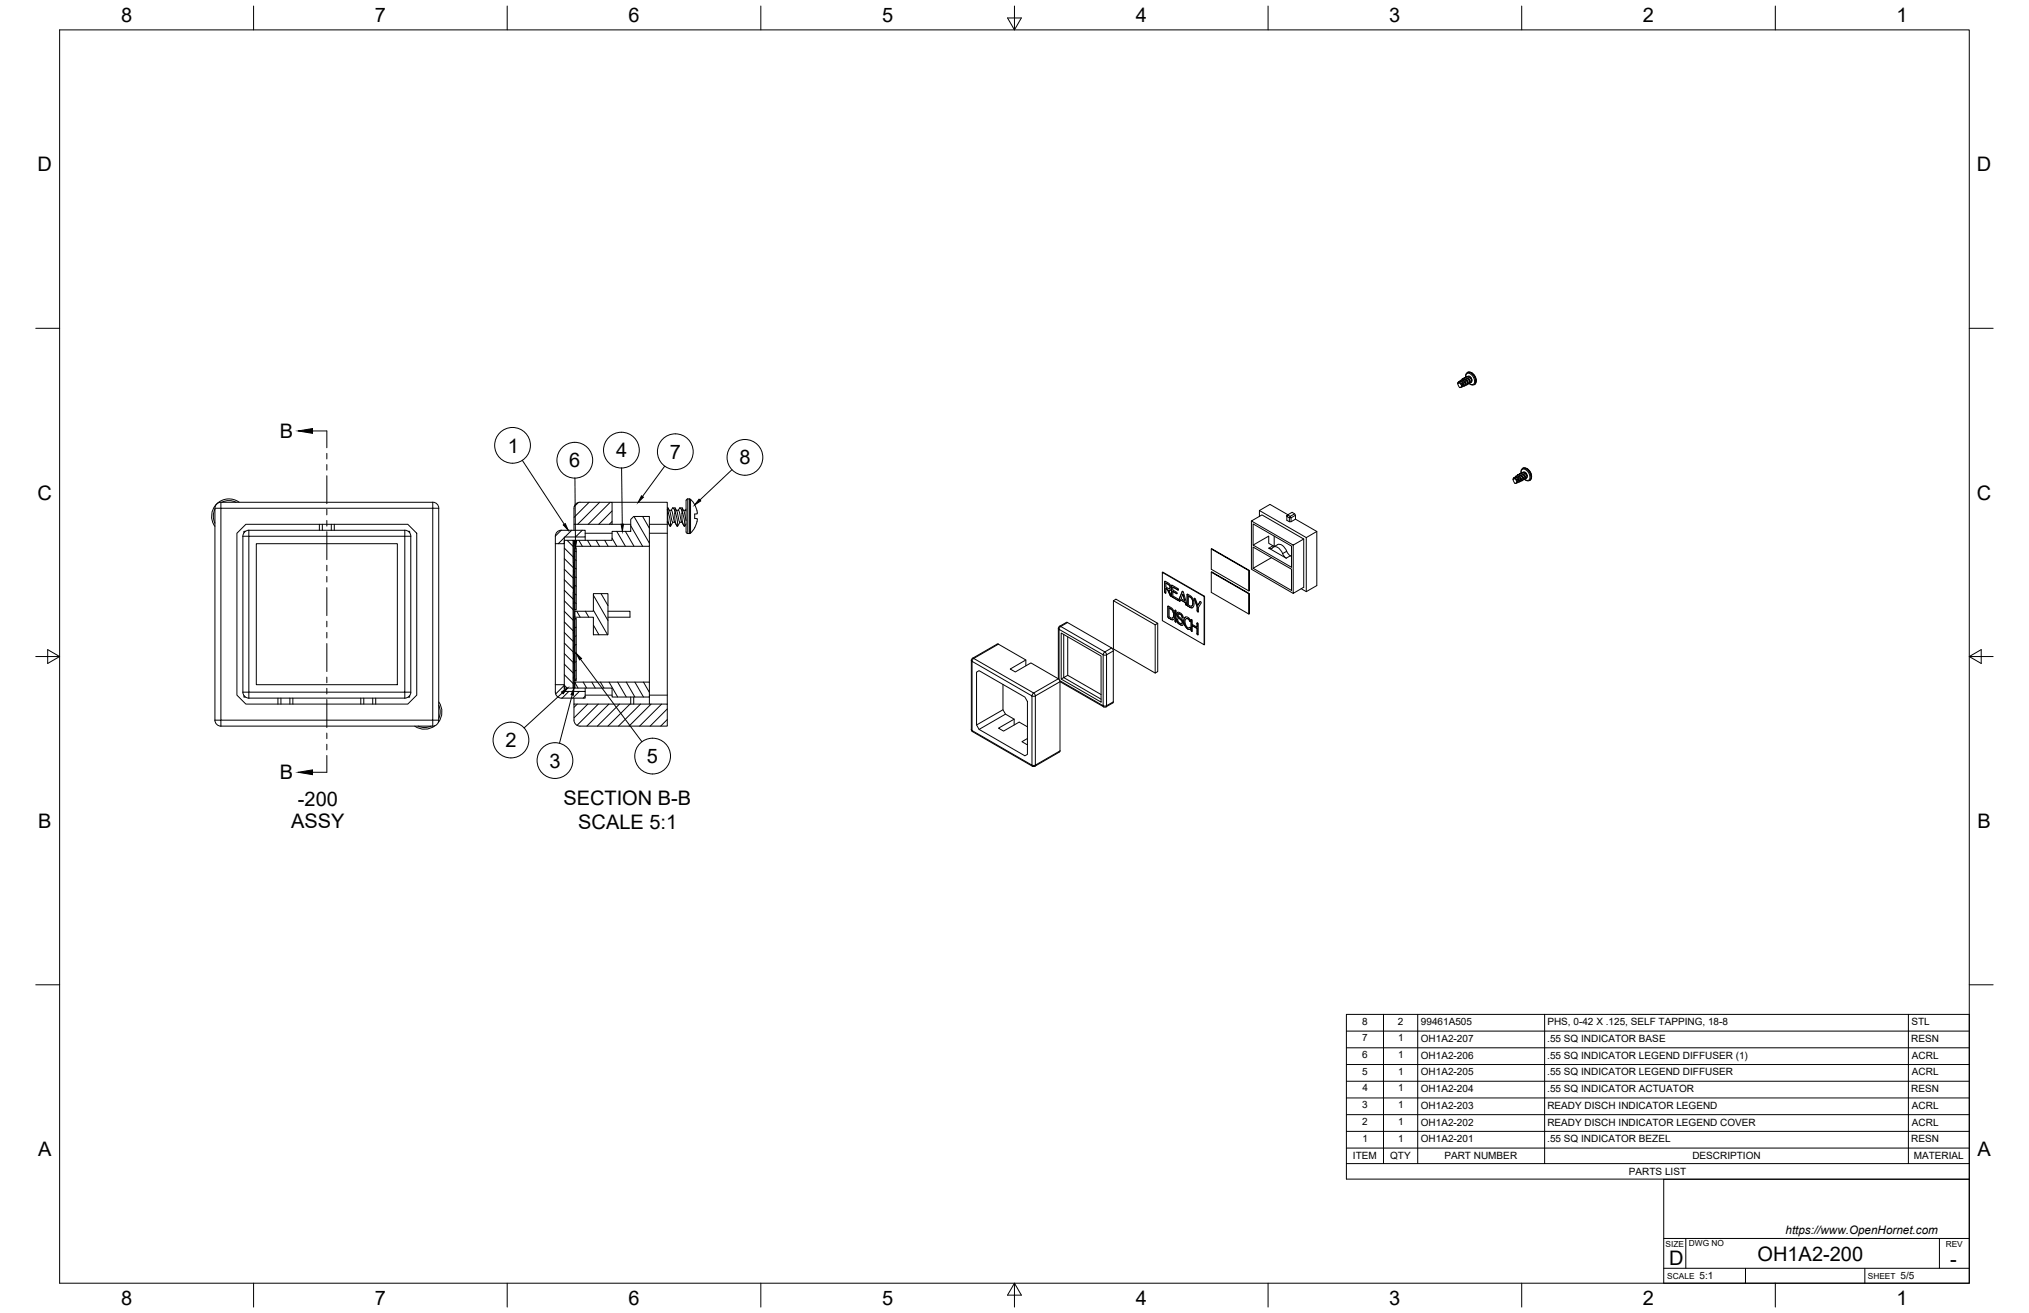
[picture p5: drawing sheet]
<svg xmlns="http://www.w3.org/2000/svg" width="864mm" height="559mm" viewBox="0 0 864 559" stroke-linecap="round" stroke-linejoin="round" font-family="sans-serif">
<!-- layer: Visible Narrow -->
<g fill="none" stroke="#000" stroke-width=".43">
<path d="M624.5 158.6a3.4 3.4 0 0 1 2.9 5.1M624.7 158.5a3.4 3.4 0 0 1 2.9 5.1M626.2 158.6a4.4 4.4 0 0 1 2.1 3.6M621 162.5l-.3 .2M621.7 161.9l-.2 .1M622.5 161.3l-.1 .1M622.7 163.2l-.3 .2M622.9 163.6l-.3 .1M623.4 160.8h-.1M623.6 162.6l-.2 .2M623.8 163.2h-.2M623.9 160.5a1.35 1.35 0 0 1 .9-1.7 1.35 1.35 0 0 1 1.7 .9 2.47 2.47 0 0 1 .2 4l-1.3-.5"/>
<path d="M624.2 160.3h-.1M624.4 162.1v.1M624.7 162.7l-.1 .1M625.3 161.6l-.1 .1M625.6 162.2l-.1 .1M626.2 161.1l-.1 .1M626.4 161.7v.1M648 199.4a3.4 3.4 0 0 1 3 5.1M648.2 199.3a3.4 3.4 0 0 1 3 5.1M649.8 199.3a4.4 4.4 0 0 1 2.1 3.7M91.5 216.7a6.7 6.7 0 0 0 0 6M94 216.3h90.2v90.2h-90.2z"/>
<path d="M94 213.8v2.5h-2.5M94.4 213.8a6.7 6.7 0 0 1 6 0M184.2 213.8v2.5h2.5M284 217h.3M284.2 218.4h.3M287.1 217h.3M287.3 218.4h.2M290.1 217h.3M290.3 218.4h.3M292.7 212.3v14.8M293.4 212.3v14.8M293.9 212.5v14.4"/>
<path d="M644.5 203.2l-.3 .3M645.3 202.6l-.2 .2M646 202.1h-.1M646.3 204l-.3 .2M646.5 204.3l-.3 .2M646.9 201.6h-.1M647.1 203.4l-.2 .2M647.4 203.9l-.2 .1M647.5 201.3a1.35 1.35 0 0 1 .8-1.7 1.35 1.35 0 0 1 1.7 .9 2.47 2.47 0 0 1 .3 4l-1.4-.6M647.7 201.1h.1M648 202.9l-.1 .1M648.3 203.5l-.1 .1"/>
<path d="M648.8 202.4v.1M649.1 203v.1M649.7 201.9l-.1 .1M650 202.5l-.1 .1M105.9 228.2h66.4v66.4h-66.4zM105.9 225.7v2.5h-2.5M172.3 225.7v2.5h2.5M285 223.7h.3M288.1 223.7h.3M291.1 223.7h.3M541.8 232.3l-1.7 1M547.6 234.6l-1.7 1"/>
<path d="M549.2 236.5l-1.7 1.1M495.8 251.8h-.1M497.1 258.2h.1M497.3 248.7h-.1M498.1 253.4h.1M498.4 259.1l-.1 .1M498.7 249.3h.1M499 254.1h.1M500.2 259.9h-.1M500.7 252.6h.1M501.3 251h-.1M501.3 255.4h-.1"/>
<path d="M501.8 255.2h.1M505.3 253.1h.1M505.6 257.9h.1M506.6 258.5h-.1M506.6 254.1h-.1M507.6 255.6h.1M507.7 257.3h-.1M507.7 256.7v.1M424.9 274.2l-10.5 6 25.5 14.7 10.5-6M451 266.5l.5 .1-.7 1.2-.3-.4M454.4 264.9l-2.9 1.7 18.8 10.9 2.8-1.7M470.3 277.4l.7 1.3"/>
<path d="M470.3 277.4l-.8 1.3h1.5M471 278.7v21.7l2.9-1.7M473.9 277l-2.9 1.7M497.5 263h-.1M498.4 263.5h-.1M499.4 260.7h.1M499.5 262.3l-.1 .1M499.5 261.8h.1M500.2 264.2h-.1M501.9 263.2h.1M506.4 267l-.1 .1M507 263.9h.1"/>
<path d="M507 268.2h.1M509.5 269.6h.1M509.5 265.3h.1M103.4 294.6h2.5v2.5M172.3 294.6v2.5M172.3 294.6h2.5M413.7 281.5l25.5 14.7v29.4l-25.5-14.7zM413.9 280.2h.6l-.8 1.3-.3-.5M439.2 296.2h1.5M439.2 296.2l.8-1.3 .7 1.3M450.8 289.1v-21.3l18.7 10.9v21.7l-18.4-10.7M451.2 290.1l-10.5 6.1v29.4l10.5-6"/>
<path d="M91.5 306.5h2.5v2.5M177.9 309a6.7 6.7 0 0 0 5.6 0M186.7 306.5h-2.5v2.5M186.8 300.2a6.7 6.7 0 0 1 0 5.6M413.4 310.5l.5 .9M469.8 300.8l-.3-.4h1.5l-.2 .4M440.7 325.6l-.2 .5M440.7 325.6h-1.5l.2 .5"/>
</g>
<!-- layer: Visible -->
<g fill="none" stroke="#000" stroke-width=".43">
<path d="M620.5 163.3v-.1a.79 .79 0 0 1 .9-.2 .79 .79 0 0 1 .5 .7l.2 .8-.5 .4M620.5 163.3l.8 1.6 .6-.2 .2-.6M620.6 162.7l1-.3 1 .6 .4 1.1-.7 .6M620.8 163l1 .2 .6 .9-.4 .5h.4l.2-1-.3-.3-1.7-.6-.1 .6M621.3 162.4l.2-.4 .4 .1 1.6 .8v1.1l-.5 .2M621.5 162.1l1.1-.2 .9 .6 .4 1.2-.7 .6M621.7 162.5l1.2 .4 .3 .7-.2 .4M622.3 161.4h1.2l.9 .7M622.3 161.4h.1M622.4 161.4l-.3 .4M622.4 161.4l2 .8M622.7 161.9l1 .5 .4 .8-.2 .3"/>
<path d="M622.8 161.2l1.2 .7M623 161.2h.1M623.2 160.8h.8l1 .5 .6 1.2-.3 .7M623.2 160.8v.1M623.3 160.8l-.3 .4M623.3 160.8l2.1 1-.1 1.2-.5 .3M623.6 161.4l1 .6 .2 1M623.8 160.7h.1M623.8 160.6l.2-1.5 1.1-.8a3.3 3.3 0 0 1 3.2 3.9M624.1 160.3l1.4 .2 .9 1.2M624.1 160.3l-.1 .1M624.1 160.3l-.3 .4"/>
<path d="M624.1 160.3l2.1 1v1.2l-.6 .3M624.4 162.2l.2 .4-.1 .8-.3 .5-.3-.1M624.4 162.1l.4 1.1-.6 .6M624.5 160.9l1 .5 .2 1.1M624.7 160.3l.6-.2 .8 .6M624.8 163h.1M625.3 160.4l.8 .3M625.3 163.2l-.2 .1M625.6 162.5h.1M626.1 160.7l.4 1.1M626.4 161.7v.7l-.4 .4M628.3 162.2l-.4 1.2-.8 .5-1.8-.7"/>
<path d="M649.8 199.4l-1-.3-.9 .4-.5 .9v1M649.8 199.4a3.2 3.2 0 0 1 1.5 4.9l-1.1 .4-1.4-.7M92.2 214.5a7.4 7.4 0 0 0-.7 9.5M92.4 214.3l1.6-.5 90.2-.1 1.1 .3 .9 .7 .5 1.6 .1 90.2-.3 1.1-.7 .9-1.6 .5h-90.2l-1.1-.2-.9-.7-.5-1.6v-90.2l.2-1.1zM101.8 213.7a7.4 7.4 0 0 0-9.5 .7M245.3 214.3l1.5-.5h13.7v9.3h-16.2v-6.8l.3-1.1zM260.5 213.8h23.5v85.9M284 216.2l.4 .2v1.4l.9 4 .1 2.1 1-1.6M284 217h.1M284 217l.4 4.8 .5 1.6 .5 .5M284.3 216.2l.9 1.5 .9 4.3 1.1 .3M284.9 217.2h.8"/>
<path d="M285.7 217.2l.6-1 .8 .8 .3 4.7 .5 1.7 .5 .5M285.7 217.2l1.3 4.7 1.1 1.8M286.3 216.2l1.1 .1 1 7.6 1-1.6M287.4 216.2l.8 1.5 1 4.3 1 .3M287.9 217.2h.9l.2 .3 .9 3.9 1.2 2.3M288.7 217.2l.6-1 .8 .8 .3 4.7 .5 1.7 .5 .5M289.3 216.2l1.1 .1v1.5l.9 3.5 .1 2.6 .6-.9M290.4 216.2l.8 1.6 .8 3.8M291 217.2h.8M291.8 217.2l.2 .2M292 213.1v13.3M292 216.7l-.3 .5"/>
<path d="M292 213.1l.1-.3a1.71 1.71 0 0 1 2.8 .8l1.5 2.8a1.8 1.8 0 0 1 0 2.3l-.7 .1v1.8a.85 .85 0 0 1 1 .3 .85 .85 0 0 1 0 1.1l-1.5 3.4a2.29 2.29 0 0 1-2.7 1.6l-.5-.6M536 217.3l20 11.5M547.7 219.4l.4-.3-.4 .7zM548.2 219.1l-7.7-4.4-4.5 2.6v2.5M549.1 219.8l.4 .6h-.7zM551 218.7l-1.9 1.1-1-.7 1.9-1.1 1 .7 .4 .6v1.7l9.1 5.2v23l-4.5 2.6-2.2-1.3M551.4 219.3l-1.9 1.1v1.6M644 204.1l.8 1.6 .6-.2 .2-.6M644 204.1l.3-.6 1.7 .7v.9l-.4 .3M644 204.1l.1-.1a.79 .79 0 0 1 .8-.2 .79 .79 0 0 1 .5 .7l.2 .4M644.2 203.5l.9-.3 1.1 .7 .3 1.1-.7 .4M644.3 203.8l.7-.1 .5 .4 .4 .8-.3 .4"/>
<path d="M645 202.9l1.1-.3 1 .8 .4 1-.7 .7M645.1 202.8l2 1-.1 .9-.5 .3M645.1 202.8l-.3 .4M645.2 203.2l1.2 .5 .4 .7-.2 .4M645.6 204.9v.5l-.5 .3M645.9 202.1h1.1l1 .8 .3 1.1-.5 .6M645.9 202.1l-.1 .1M645.9 202.1l-.3 .5M645.9 202.1l1.7 .6M646.2 202.7l1.1 .5 .2 1.1M646.3 202l1.3 .7M646.5 202l.2-.3h.5l1.7 .9v1.2l-.6 .3"/>
<path d="M646.8 201.6h.9l1 .6 .5 1.1-.3 .7M646.8 201.6l-.1 .1M647.1 202.2l1 .5 .3 1.1M647.4 201.5h.1M647.5 204.3h.1M647.6 202.7l.5 .5 .1 .6-.2 .7-.6 .1M647.6 201.1h.1M647.7 201.1l-.3 .4M647.7 201.1l1.1 .4 1 .7v1l-.6 .4M647.7 201.1h-.1M647.7 201.1h1l1.1 .9 .2 1-.5 .6M648 201.7l1 .5 .2 1.1"/>
<path d="M648.3 201l.6-.1 .7 .6M648.4 203.8h-.1M648.9 201.2l.7 .3M648.9 204l-.2 .1M649.2 203.3h.1M649.6 201.5l.4 1.1M100.8 226.9l3.8-3.8h69l3.8 3.8v68.9l-3.8 3.9h-69l-3.8-3.9zM104.4 226.1h-.5v.6M105.9 225.7h66.4l1.6 .5 .7 .9 .2 1.1 .1 66.4-.6 1.6-.9 .7-1.1 .2h-66.4M105.9 225.7l-1.1 .2-.9 .7-.5 1.6v66.4l.2 1.1 .7 .9 1.6 .5M109.1 231.4h60v60h-60zM135.9 223.1v2.6"/>
<path d="M137.2 223.1v2.6M141 223.1v2.6M142.3 223.1v2.6M173.8 226.1h.5v.6M236.4 231.4v63.8l.9 1.4 1 .4 10.8 .1v-2.8h-8.9v-2.9h-3.8M237.3 226.2l1.6-.5h10.2v2.8h-8.9v2.9h-3.8v-3.8zM240.2 230h3.8v62.8h-3.8zM244 230h.6v62.8h-.6zM244.3 223.1v2.6M244.6 230h15.9v-3.9h8v-5l1.2-1.3h6.7v12.7h-31.8zM244.6 233.1h.7v26.4h-.7zM249.1 228.5v1.5"/>
<path d="M249.1 226.9h11.4M260.5 223.1h8M276.4 232.5v57.8M276.4 223.1h7.6M276.4 226.9h7.6M284 222l1.1 1.7M284 222.3h.2M515.6 233.6l16.1 9.2-16.1-9.2v8.7l16 9.2M532.6 221.7l4.5-2.6 17.8 10.3-4.5 2.6zM532.6 221.7v20.6l17.8 10.2M533.4 232v-9l16.3 9.4v9l-16.3-9.4 6.6-3.8v3l2.5 1.3M533.4 232.8l16.3 9.5v9l-16.3-9.4z"/>
<path d="M540.1 233.3l1 .2a2.25 2.25 0 0 1 3.9 .6l1.4 2.4 1.1 1.1-7.4-4.3M541.2 237.3l-7.8 4.6M542 232.8l1.8-1a3.9 3.9 0 0 1 4.1 3.3l1.8 1.7M542.3 228.2v4.3M551.4 221l-1.9 1h-.7l-1.1-.6v-1.6l1.1 .6v1.6M554.9 229.4v20.5l-4.5 2.6v-20.5M560.5 226.2l-4.5 2.6v23M244 243h.1M244 240h.1M473.9 255.7l17.8 10.2 1.1-.6-17.8-10.3-1.1 .7v20.5l17.8 10.2M494.7 243.6l17.8 10.3v20.5l-17.8-10.3zM494.7 243.6l18 10.2-.2 .1"/>
<path d="M495.8 247.4l1.7 .9 .9 1.1 .1 1.4-.4 .4h-.6l1 2.5-1.7-2.9-.5-.3-.1 1.9-.4-.2zM495.8 247.7l-.1 4.3 .3 .4M495.8 247.4l-.1 .3M496 252.4h.2M496.3 248.2l1.3 .8M496.3 250.4l.6 .4 1.3 2.8 .3 .1M496.3 248.1l1.6 1.2 .2 .8-.3 .4M496.3 248.1v1.7l1.2 .7 .5-.5M496.3 250.4v.1M497.1 258l1.6 .8 1 1.5 .3 2.4-.7 1h-.7l-1.5-1zM497.2 257.9l-.1 4.5M497.6 249l.5 1"/>
<path d="M497.6 258.7l1.2 .8M498.2 251.1l-.7 .1M498.7 249.1l2.9 1.7-.2 .3-2.2-1.2v1.2l1.8 1.3-.2 .2-1.6-.9v1.9l2.2 1.3 .2 .6-2.9-1.6zM498.7 253.5l.2 .5 2.7 1.5M498.8 249l-.1 4.5M498.8 259.5l.7 1.5-.1 1.7-.7 .4-1.1-.6v-3.8l1.2 .8 .6 1 .1 1.6-.4 .9M499.2 249.9l2.4 1.2M499.2 251.7l1.8 .9M500.2 259.7l.4 .4-.1 4.7-.4-.4zM500.2 259.7h.1M500.2 259.7v4.8l.4 .2M502.1 255.8l.1 .1"/>
<path d="M502.5 255.3l2 1.1 .2 .7M503.2 251.7l.5 .4 1.4 5.5-.4-.2-.3-1-1.9-1.1-.3 .6-.5-.4zM503.3 251.7l-1.6 3.7 .3 .5M503.4 252.9l.8 2.8-1.5-.9zM503.4 252.9l.8 2.8M504.7 257.1l.4 .5M504.7 257.1h-.1M505.3 252.9l1.8 1 .9 1.4 .2 2.1-.8 1.3-.7-.1-1.4-.9zM505.3 257.3l.2 .5 1.1 .7 1 .1M505.4 252.9l-.1 4.4M505.8 253.7l1.2 .7M507 254.4l.7 1.5-.1 1.6-.7 .5-1.1-.5v-3.9l1.1 .7 .7 1.3 .1 1.6-.4 .7"/>
<path d="M507.3 257.9h-.1M508.3 254.7l.5 .1 1 2.8 1-1.6 .5 .4-1.2 2.2-.1 1.8-.4-.2-.1-2zM508.3 254.8l.1 .2M508.4 254.6l-.1 .2M508.4 255l1.2 3.2v1.8l.4 .4M510.8 256l-1 1.6M512.7 253.8l-.2 20.6M515.6 243.5l16.1 9.1-16.1-9.1v8.6l16 9.2M531.7 252.6l-.1 8.7v-8.6M531.7 242.8l-.1 8.7v-8.6M244.6 260.1h8v-7.5h6.2v17.6h-6.2v-7.5h-8zM244.6 263.3h.7v26.4h-.7z"/>
<path d="M258.8 260.1h9.3v2.6h-9.3M451.7 269.4l17 9.8v19.6l-17-9.8zM452.8 270v18.4l-1.1 .6M453.9 264.9l-2.9 1.6-.5 .7v21.7M453.9 264.9l19.2 10.9M454.4 271v16.4l14.3 8.2M473.1 275.8l.8 1.2-.2 22.2M492.8 265.3v20.5l-1.1 .6v-20.5M497.1 262.3l.2 .6 1.4 .8h.7M499.1 263h-.1M500.8 263.6l.7 1.7 1 .6 .9 .1M500.9 263.4l-.1 .2"/>
<path d="M501 261.3l.4 1.4 1.2 1.1M501 261.3h-.1M501.1 260.8l.4-.3 1 .4 1 1.2v.9l-.9-1.4-.8-.4-.3 .3 .2 .9 1.9 2 .1 1.1-.4 .6-1.4-.5-.9-1.1-.1-1.2 .8 1.6 1.1 .6 .4-.3-.3-1.1-1.8-1.8zM501.2 260.6l-.2 .7M501.6 261.2l.5 .1M501.6 261.2v.1M502.1 261.3l.3 .2M502.4 261.5l.9 1.4M502.6 263.8l.6 .9-.2 .7M503 265.4h.1M503.4 262.9l.2 .1M503.9 264.2l.5 2.1"/>
<path d="M504.2 262.9l.6-.4 .6 .1 1.3 1.4v.6l-.9-1.1-.7-.3-.6 .5-.1 .8 .5 1.9 .8 .8 .9-.1 .2 .4-.3 .3-1.1-.2-1.2-1.6-.3-1.6zM504.4 266.3l1.2 1.4M504.4 262.7l-.5 1.5M504.4 262.7h.1M504.6 262.6l-.2 .1M504.9 263.3l.7 .1M505.6 267.7l1 .1M505.6 263.3l1.2 1.2M506.2 267.1v.1M506.4 267l-.2 .1M507 263.7l.4 .2v1.8l2.1 1.2v-1.7l.4 .1v4.9l-.4-.4v-2.3l-2.1-1.2v2.3l-.4-.1zM507 263.6h.1"/>
<path d="M507 263.7v4.6l.4 .4M507.4 266.3l2.1 1.2M509.5 267.5v2.3M509.5 265.3v1.6M509.5 265.3h.1M509.6 269.8l.1 .3M509.6 265.1l-.1 .2M509.8 270.1l.1 .1M103.9 296.1v.6h.5M118.3 297.1v2.6M119.6 297.1v2.6M123.4 297.1v2.6"/>
<path d="M124.7 297.1v2.6M153.6 297.1v2.6M154.8 297.1v2.6M158.6 297.1v2.6M159.9 297.1v2.6M174.3 296.1v.6h-.5M186.8 298.7a7.4 7.4 0 0 1-.2 8.7M244 280.3h.1M244.3 297.1l.1 10 .5 1 1.4 .9h37.7v-9.3h-39.7M244.6 290.3h31.8v6.4h-15.9v-3.9h-15.9zM249.1 292.8v1.5M249.1 295.8h11.4"/>
<path d="M268.5 296.7v3M269.7 296.7v3M276.4 296.7v3M276.4 295.8h7.6M415.6 286l1.1-.6 19.5 11.3 1.1 1.9v22.5l-1.1 .6-19.5-11.3-1.1-1.9zM426.9 291.3v10.8l1.1 1.8 3.7 2.2v2.4M436.6 283.4v-2.5l-11.8-6.9-11.1 6.3-.3 .7v29.5l.5 .9 25.5 14.7h1.1M436.6 280.9l-6.6 3.8 2.1 1.3 6.7-3.9 11.6 6.8M450.5 288.9l.7 1.2v29.7l-10.7 6.3M451.2 290.1l18.8 10.8 .8-.1 2.8-1.6M454.4 287.4l-1.6 1 15.9 9.2M185.2 308.8a7.4 7.4 0 0 1-8.7 .2"/>
<path d="M426.9 302.1l-11.3 6.4M428 303.9l-11.3 6.5M431.7 306.1l-6.7 3.8 2.1 1.3 6.7-3.9 3.5 2M437.3 314.3l-2.3 1.4 2.3 1.1"/>
</g>
<!-- layer: Border -->
<g fill="none" stroke="#000" stroke-width=".43">
<path d="M25.4 12.7h812.8v533.4h-812.8zM107.9 2.6v10.1M215.9 2.6v10.1M323.8 2.6v10.1M428.8 7.6h5.9l-2.9 5.1zM431.8 2.6v10.1M539.7 2.6v10.1M647.7 2.6v10.1M755.6 2.6v10.1M15.2 139.7h10.2M838.2 139.7h10.1M15.2 279.4h10.2"/>
<path d="M20.3 276.5l5.1 2.9-5.1 3zM838.2 279.4l5.1-2.9v5.9zM838.2 279.4h10.1M15.2 419.1h10.2M838.2 419.1h10.1M107.9 546.1v10.2M215.9 546.1v10.2M323.8 546.1v10.2M431.8 546.1l2.9 5.1h-5.9zM431.8 546.1v10.2M539.7 546.1v10.2M647.7 546.1v10.2"/>
<path d="M755.6 546.1v10.2"/>
</g>
<!-- layer: Parts Lists -->
<g fill="none" stroke="#000" stroke-width=".43">
<path d="M573.1 431.7h265.1v70.1h-265.1zM573.1 438.8h265.1M588.9 431.7v63.5M603.4 431.7v63.5M657.4 431.7v63.5M812.3 431.7v63.5M573.1 453.1h265.1M573.1 445.9h265.1M573.1 474.4h265.1M573.1 467.3h265.1M573.1 460.2h265.1M573.1 495.2h265.1"/>
<path d="M573.1 488.6h265.1M573.1 481.5h265.1"/>
</g>
<!-- layer: Titleblock -->
<path d="M708.1 501.9h130.1v44.2h-130.1zM708.1 539.8h130.1M708.1 527.1h130.1M717.5 527.1v12.7M742.9 539.8v6.3M793.7 539.8v6.3M825.5 527.1v12.7" fill="none" stroke="#000" stroke-width=".43"/>
<!-- layer: Hatching -->
<g fill="none" stroke="#000" stroke-width=".43">
<path d="M246.2 213.9l-1.8 1.7M250.7 213.8l-6.4 6.4M255.2 213.8l-9.3 9.3M259.7 213.8l-9.3 9.3M260.5 217.5l-5.7 5.6M269.9 219.8l6.5 11.3M273.5 219.8l2.9 5M238.8 225.7l-2.4 2.4M240.2 228.8l-2.6 2.6M240.2 237.8l3.8 3.8M240.2 233.3l3.8 3.8M241.4 230l2.6 2.6"/>
<path d="M243.3 225.7l-2.8 2.8M244.6 230.3l-.6 1.1M244.6 236.7l-.6 1.1M244.6 238.1l.7 .4M244.6 234.5l.7 .3M246.4 230l1.5 2.5M247.8 225.7l-2.8 2.8M250.1 230l1.4 2.5M253.7 230l1.5 2.5M257.4 230l1.4 2.5M260.5 229l2 3.5M260.5 222l-1.2 1.1"/>
<path d="M262.5 226.1l3.7 6.4M266.2 226.1l3.7 6.4M268.4 223.7l5.1 8.8M240.2 255.7l3.8 3.8M240.2 251.2l3.8 3.8M240.2 246.7l3.8 3.8M240.2 242.3l3.8 3.8M244.6 243l-.5 .9M244.6 249.4l-.5 .9M244.6 255.7l-.6 1.1M244.6 256.5l.7 .3M244.6 252.8l.7 .4"/>
<path d="M244.6 249.1l.7 .4M244.6 245.5l.7 .3M244.6 241.8l.7 .4M252.6 259.7l6 10.5M252.6 253.4l6.2 10.7M255.8 252.6l3 5.1M240.2 278.2l3.8 3.8M240.2 273.7l3.8 3.8M240.2 269.2l3.8 3.8M240.2 264.7l3.8 3.8M240.2 260.2l3.8 3.8M244.6 262.1l-.6 1.1"/>
<path d="M244.6 268.4l-.6 1.1M244.6 274.8l-.6 1.1M245.2 263.3l-.6 .3M245.3 266.9l-.7 .4M245.3 270.6l-.7 .3M245.3 274.2l-.7 .4M245.3 277.9l-.7 .4M245.5 260.1l1.4 2.6M249.1 260.1l1.5 2.6M252.6 266.1l2.3 4.1M240.2 287.1l3.8 3.9M240.2 282.7l3.8 3.8"/>
<path d="M241.4 292.8l-1.2-1.1-3.7 3.7M242.1 294.3l-2.9 2.8M244.6 281.1l-.5 .9M244.6 287.5l-.6 1.1M244.6 290.4l1.4 2.4M245.3 281.6l-.7 .3M245.3 285.2l-.7 .4M245.3 288.9l-.7 .4M245.7 299.7l-1.4 1.3M246.6 294.3l-2.9 2.8M248.2 290.3l1.5 2.5M249.1 296.2l-.9 .9"/>
<path d="M250.2 299.7l-5.9 5.8M251.9 290.3l1.4 2.5M254.7 299.7l-9.1 9M255.5 290.3l1.5 2.5M259.2 299.7l-9.4 9.3M259.2 290.3l3.7 6.3M262.9 290.3l3.7 6.3M263.7 299.7l-9.4 9.3M266.6 290.3l3.6 6.3M268.1 299.7l-9.3 9.3M270.2 290.3l3.7 6.3M272.6 299.7l-9.4 9.3"/>
<path d="M273.9 290.3l2.5 4.3M277.1 299.7l-9.3 9.3M281.6 299.7l-9.4 9.3M284 301.7l-7.3 7.3M284 306.2l-2.8 2.8"/>
</g>
<!-- layer: Section Lines -->
<g fill="none" stroke="#000" stroke-width=".43">
<path d="M133 183.4h6.1v7.2M139.1 193v2.3M139.1 197.7v2.4M139.1 202.5v11.9M139.1 216.7v2.4M139.1 221.5v2.4M139.1 226.3v11.9M139.1 240.6v2.4M139.1 245.3v2.4M139.1 250.1v11.9M139.1 264.4v2.4M139.1 269.1v2.4"/>
<path d="M139.1 273.9v11.9M139.1 288.2v2.4M139.1 292.9v2.4M139.1 297.7v11.9M139.1 312v2.4M139.1 316.8v2.4M139.1 321.5v7.2h-6.1"/>
</g>
<path d="M126.9 183.4l6.1-1v2zM126.9 328.7l6.1-1v2z" fill="#000" stroke="#000" stroke-width=".43"/>
<!-- layer: Balloons -->
<g fill="none" stroke="#000" stroke-width=".43">
<path d="M222.3 195.9l17.9 27.2M264.6 199.2l.3 23.9M282.9 198.4l-9.4 12.9M311.5 199.9l-13.6 12.9M244.7 203.5l.2 26.6M239.4 294.9l-16.3 14.9M243.5 295.8l-5.4 20.5M247.1 280.5l26.1 35.2"/>
<circle cx="218.2" cy="189.5" r="7.6"/>
<circle cx="244.7" cy="195.9" r="7.6"/>
<circle cx="264.5" cy="191.6" r="7.6"/>
<circle cx="287.4" cy="192.2" r="7.6"/>
<circle cx="317.1" cy="194.7" r="7.6"/>
<circle cx="217.5" cy="315" r="7.6"/>
<circle cx="236.2" cy="323.7" r="7.6"/>
<circle cx="277.8" cy="321.8" r="7.6"/>
</g>
<path d="M273 211l.9 .6-2.2 2.2zM297.5 212.4l.7 .8-2.5 1.7zM239.8 223.4l.8-.6 1.3 2.9zM244.4 230.1l1-.1-.4 3.1zM264.4 223.1h1l-.5 3zM239 294.5l2.6-1.7-1.9 2.5zM244.3 292.8l-.3 3.1-.9-.3zM245.3 278.1l2.2 2.1-.8 .6z" fill="#000" stroke="#000" stroke-width=".43"/>
<g font-size="8.5">
<text x="51.6" y="9.4">8</text>
<text x="159.5" y="9.4">7</text>
<text x="267.5" y="9.4">6</text>
<text x="375.4" y="9.3">5</text>
<text x="483.4" y="9.4">4</text>
<text x="591.3" y="9.4">3</text>
<text x="699.3" y="9.4">2</text>
<text x="807.2" y="9.4">1</text>
<text x="16" y="72.9">D</text>
<text x="841.4" y="72.9">D</text>
<text x="119.1" y="186.5">B</text>
<text x="216.1" y="192.6">1</text>
<text x="262.3" y="194.6">4</text>
<text x="285" y="195.3">7</text>
<text x="314.7" y="197.7">8</text>
<text x="242.3" y="198.9">6</text>
<text x="16" y="212.6">C</text>
<text x="841.4" y="212.6">C</text>
<text x="215.2" y="318">2</text>
<text x="233.8" y="326.7">3</text>
<text x="275.4" y="324.8">5</text>
<text x="119.1" y="331.7">B</text>
<text x="126.8" y="343.1">-200</text>
<text x="239.8" y="342.6">SECTION B-B</text>
<text x="16.2" y="352.3">B</text>
<text x="123.9" y="352.3">ASSY</text>
<text x="246.1" y="352.9">SCALE 5:1</text>
<text x="841.7" y="352.3">B</text>
<text x="16.2" y="492">A</text>
<text x="841.7" y="492">A</text>
<text x="710.4" y="538.4">D</text>
<text x="748.1" y="536.7">OH1A2-200</text>
<text x="830.1" y="538.8">-</text>
<text x="51.6" y="555.5">8</text>
<text x="159.5" y="555.5">7</text>
<text x="267.5" y="555.5">6</text>
<text x="375.4" y="555.4">5</text>
<text x="483.4" y="555.5">4</text>
<text x="591.3" y="555.5">3</text>
<text x="699.3" y="555.5">2</text>
<text x="807.2" y="555.5">1</text>
</g>
<text font-size="5" x="760" y="525.2">https://www.OpenHornet.com</text>
<g font-size="4.3">
<text x="579.8" y="436.1">8</text>
<text x="595" y="436.1">2</text>
<text x="604.8" y="436.3">99461A505</text>
<text x="658.6" y="436.4">PHS, 0-42 X .125, SELF TAPPING, 18-8</text>
<text x="813.6" y="436.4">STL</text>
<text x="579.8" y="443.1">7</text>
<text x="595.1" y="443.2">1</text>
<text x="604.7" y="443.5">OH1A2-207</text>
<text x="658.6" y="443.5">.55 SQ INDICATOR BASE</text>
<text x="813.5" y="443.5">RESN</text>
<text x="579.8" y="450.3">6</text>
<text x="595.1" y="450.3">1</text>
<text x="604.7" y="450.6">OH1A2-206</text>
<text x="658.6" y="450.6">.55 SQ INDICATOR LEGEND DIFFUSER (1)</text>
<text x="813.8" y="450.6">ACRL</text>
<text x="579.8" y="457.4">5</text>
<text x="595.1" y="457.4">1</text>
<text x="604.7" y="457.7">OH1A2-205</text>
<text x="658.6" y="457.7">.55 SQ INDICATOR LEGEND DIFFUSER</text>
<text x="813.8" y="457.7">ACRL</text>
<text x="579.9" y="464.5">4</text>
<text x="595.1" y="464.5">1</text>
<text x="604.7" y="464.8">OH1A2-204</text>
<text x="658.6" y="464.8">.55 SQ INDICATOR ACTUATOR</text>
<text x="813.5" y="464.8">RESN</text>
<text x="579.8" y="471.6">3</text>
<text x="595.1" y="471.6">1</text>
<text x="604.7" y="471.9">OH1A2-203</text>
<text x="658.6" y="471.9">READY DISCH INDICATOR LEGEND</text>
<text x="813.8" y="471.9">ACRL</text>
<text x="579.8" y="478.7">2</text>
<text x="595.1" y="478.7">1</text>
<text x="604.7" y="479">OH1A2-202</text>
<text x="658.6" y="479">READY DISCH INDICATOR LEGEND COVER</text>
<text x="813.8" y="479">ACRL</text>
<text x="579.9" y="485.8">1</text>
<text x="595.1" y="485.8">1</text>
<text x="604.7" y="486.1">OH1A2-201</text>
<text x="658.6" y="486.1">.55 SQ INDICATOR BEZEL</text>
<text x="813.5" y="486.1">RESN</text>
<text x="575.8" y="493.4">ITEM</text>
<text x="591.7" y="493.4">QTY</text>
<text x="614.8" y="493.4">PART NUMBER</text>
<text x="720.3" y="493.4">DESCRIPTION</text>
<text x="814.5" y="493.4">MATERIAL</text>
<text x="693.3" y="500">PARTS LIST</text>
<text x="723.4" y="544.5">5:1</text>
<text x="809" y="544.5">5/5</text>
</g>
<g font-size="3.5">
<text x="708.9" y="530.9">SIZE</text>
<text x="718.9" y="530.5">DWG NO</text>
<text x="828.2" y="530.9">REV</text>
<text x="709.6" y="544.2">SCALE</text>
<text x="795" y="544.2">SHEET</text>
</g>
</svg>
